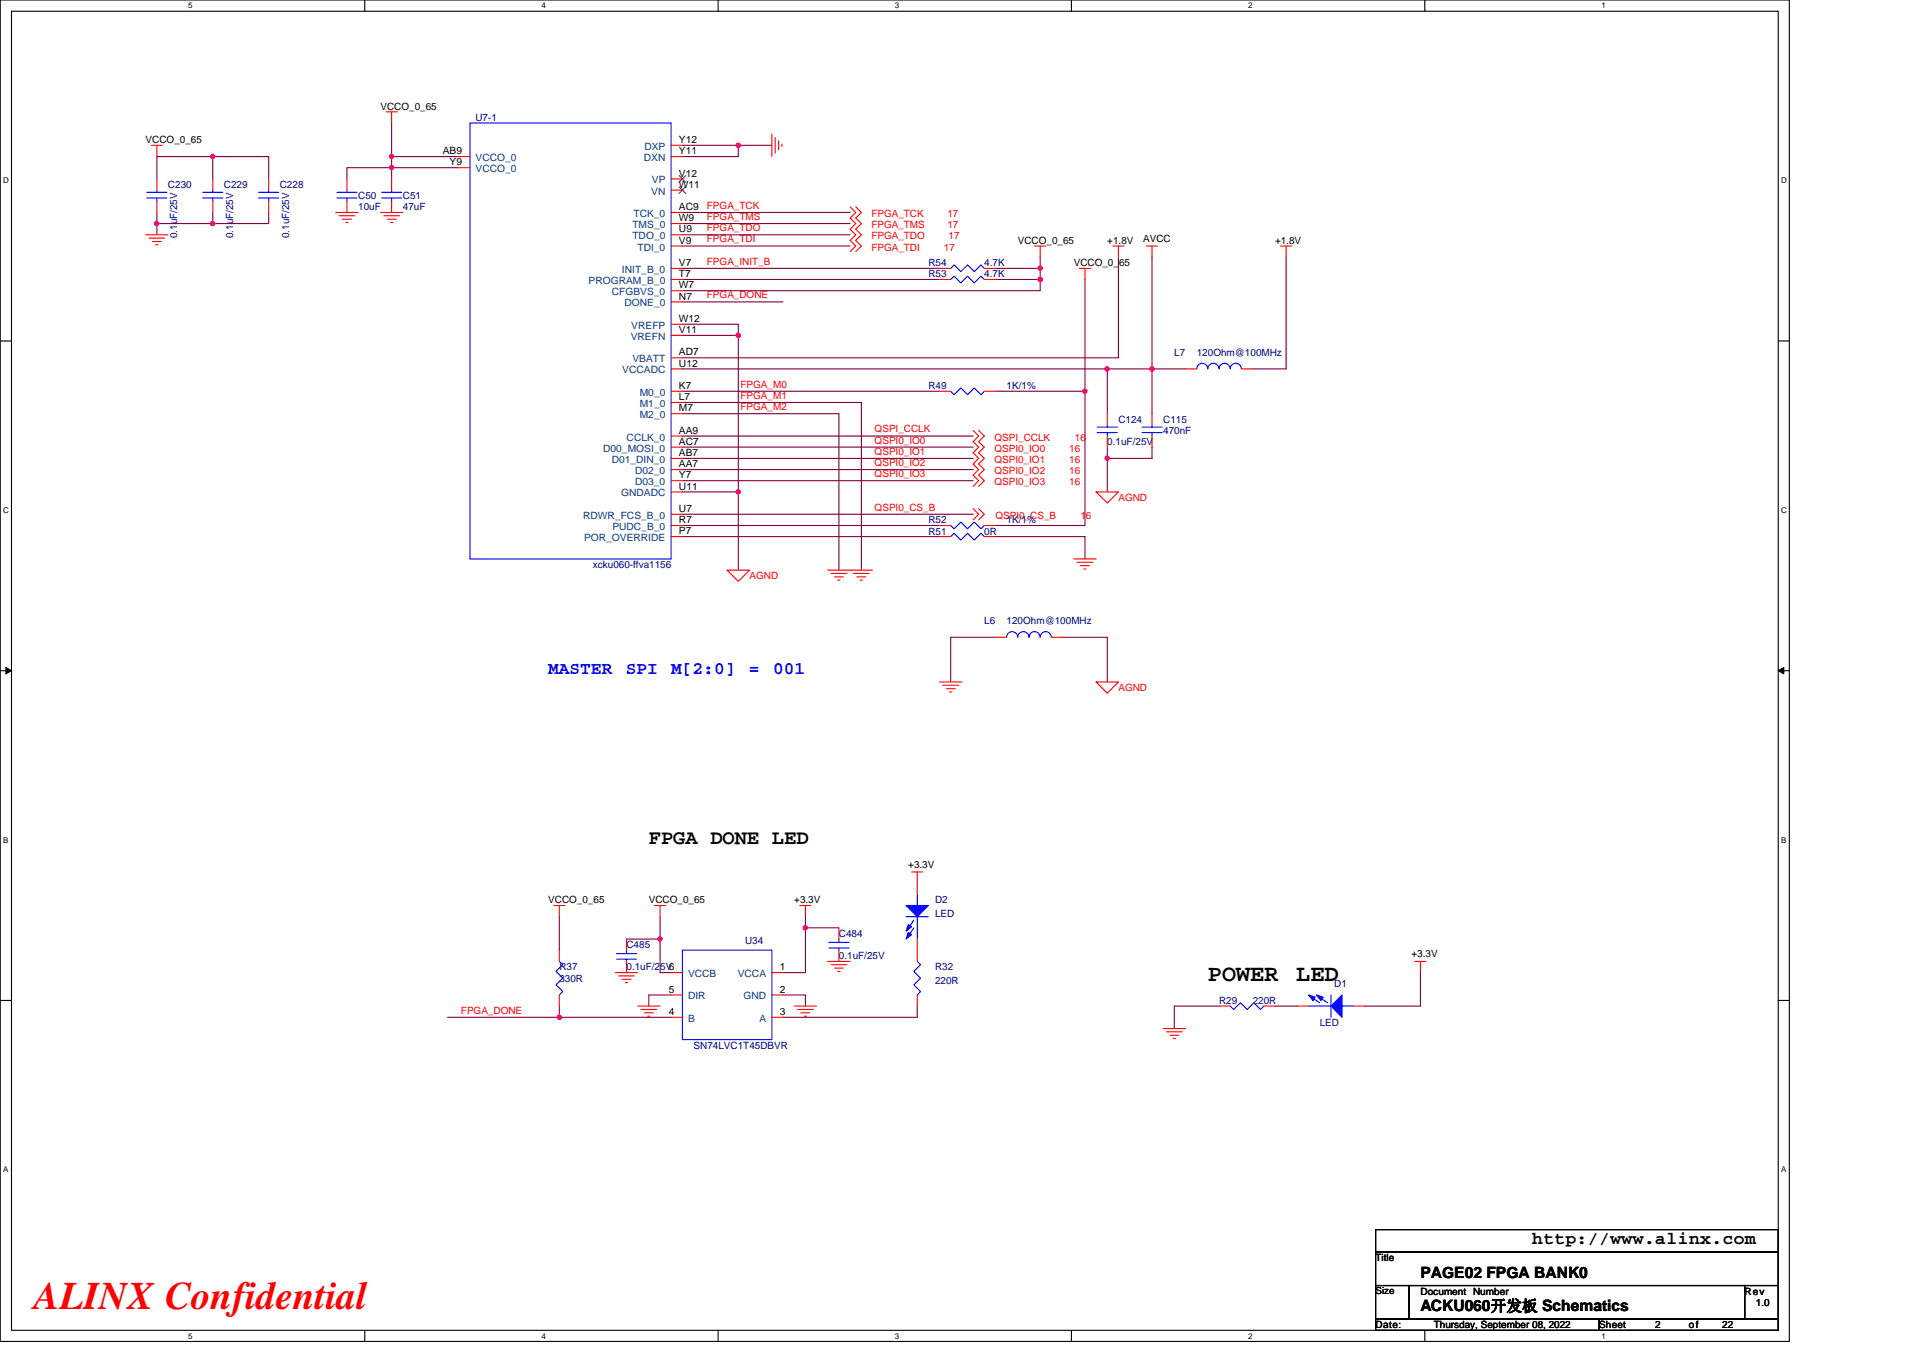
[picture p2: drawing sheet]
<svg xmlns="http://www.w3.org/2000/svg" width="297mm" height="210mm" viewBox="0 0 297 210" stroke-linecap="round" stroke-linejoin="round" font-family="sans-serif">
<path d="M0 0h276.4v207.3h-276.4zM1.8 1.7h272.9v203.8h-272.9z" fill="none" stroke="#000" stroke-width=".17"/>
<g fill="#fff">
<path d="M29.1 .2h.6v1.4h-.6z"/>
<path d="M29.1 205.7h.6v1.4h-.6z"/>
</g>
<path d="M56.3 0v1.7M56.3 205.5v1.8" fill="none" stroke="#000" stroke-width=".17"/>
<g fill="#fff">
<path d="M83.6 .2h.7v1.4h-.7z"/>
<path d="M83.6 205.7h.7v1.4h-.7z"/>
</g>
<path d="M110.9 0v1.7M110.9 205.5v1.8" fill="none" stroke="#000" stroke-width=".17"/>
<g fill="#fff">
<path d="M138.2 .2h.7v1.4h-.7z"/>
<path d="M138.2 205.7h.7v1.4h-.7z"/>
</g>
<path d="M165.5 0v1.7M165.5 205.5v1.8" fill="none" stroke="#000" stroke-width=".17"/>
<g fill="#fff">
<path d="M192.8 .2h.6v1.4h-.6z"/>
<path d="M192.8 205.7h.6v1.4h-.6z"/>
</g>
<path d="M220.1 0v1.7M220.1 205.5v1.8" fill="none" stroke="#000" stroke-width=".17"/>
<g fill="#fff">
<path d="M247.4 .2h.6v1.4h-.6z"/>
<path d="M247.4 205.7h.6v1.4h-.6z"/>
<path d="M.5 27.2h.8v1.4h-.8z"/>
<path d="M275.1 27.2h.9v1.4h-.9z"/>
<path d="M.5 78.1h.8v1.4h-.8z"/>
<path d="M275.1 78.1h.9v1.4h-.9z"/>
</g>
<path d="M0 52.7h1.8M274.7 52.7h1.7" fill="none" stroke="#000" stroke-width=".17"/>
<g fill="#fff">
<path d="M.5 129.1h.8v1.4h-.8z"/>
<path d="M275.1 129.1h.8v1.4h-.8z"/>
</g>
<path d="M0 103.6h1.8M274.7 103.6h1.7" fill="none" stroke="#000" stroke-width=".17"/>
<path d="M.9 103.1l.9 .5-.9 .5zM274.7 103.6l.8-.5v1z" fill="#000" stroke="#000" stroke-width=".15"/>
<g fill="#fff">
<path d="M.5 180h.8v1.4h-.8z"/>
<path d="M275.1 180h.8v1.4h-.8z"/>
</g>
<path d="M0 154.6h1.8M274.7 154.6h1.7M212.5 190h62.2v3.5h-62.2zM212.5 193.5h62.2v5.1h-62.2zM212.5 198.6h5.2v5.2h-5.2zM217.7 198.6h51.8v5.2h-51.8zM269.5 198.6h5.2v5.2h-5.2zM212.5 203.8h34.5v1.7h-34.5zM247 203.8h27.7v1.7h-27.7z" fill="none" stroke="#000" stroke-width=".17"/>
<g fill="none" stroke="#800040" stroke-width=".17">
<path d="M60.5 19v5.2M24.2 32.8v1.7M24.2 34.5h8.7M24.2 34.5v1.8M32.9 32.8v1.7h8.6v-1.7M32.9 24.2v3.4M32.9 24.2h-8.7v3.4M32.9 24.2h8.6v3.4M60.5 25.9h10.4M60.5 24.2v1.7M60.5 25.9v1.7M60.5 25.9h-6.9v1.7"/>
<path d="M60.5 24.2h10.4M105.4 36.3h25.9M105.4 32.8h25.9M105.4 34.5h25.9M105.4 22.5h8.6M105.4 38h25.9M114 22.5v1.7h-8.6M114 22.5h5.2M160.7 39.7v1.8M172.8 39.7v15.6h-67.4M177.9 39.7v17.3h5.2M198.7 39.7v17.3h-5.2"/>
<path d="M105.4 43.2h39.7M105.4 41.5h39.7M105.4 46.7h15.5M105.4 51.8h8.6M105.4 57h65.6v6.9M105.4 50.1h8.6v1.7M114 51.8v24.2M153.8 41.5h6.9M153.8 43.2h6.9M160.7 41.5v1.7M160.7 43.2v1.7h-55.3M167.6 43.2v17.3"/>
<path d="M171 57h6.9v6.9M105.4 62.2h27.7v25.9M105.4 69.1h44.9M105.4 70.8h44.9M105.4 72.6h44.9M105.4 74.3h44.9M105.4 79.5h44.9M105.4 67.4h44.9M105.4 63.9h24.2v24.2M105.4 60.5h39.7M105.4 76h8.6v12.1M153.8 60.5h13.8"/>
<path d="M167.6 60.5v20.7h-13.8M171 69.1v1.7M171 70.8v5.2M177.9 69.1v1.7h-6.9M105.4 81.2h39.7M105.4 82.9h39.7M153.8 82.9h13.8v3.5M153.8 98.5h-6.9v6.9M164.1 98.5h6.9v6.9M69.1 157.2h17.3M86.4 157.2h17.3M86.4 155.4v1.8"/>
<path d="M86.4 141.6v5.2M96.8 145.1h5.2M102 141.6v3.5M102 145.1v5.2h1.7M103.7 153.7h-3.5v1.7M120.9 153.7h3.5v1.7M124.4 143.4v6.9h-3.5M124.4 141.6v1.8M124.4 143.4h5.2M141.7 155.4v1.8h-20.8M188.3 155.4h-6.9v3.5M197 155.4h3.4"/>
<path d="M219.4 150.3v5.1h-8.6"/>
</g>
<g fill="#f0f" stroke="#f0f" stroke-width=".17">
<circle cx="114" cy="76" r=".34"/>
<circle cx="114" cy="51.8" r=".34"/>
<circle cx="171" cy="57" r=".34"/>
<circle cx="177.9" cy="57" r=".34"/>
<circle cx="60.5" cy="24.2" r=".34"/>
<circle cx="60.5" cy="25.9" r=".34"/>
<circle cx="171" cy="70.8" r=".33"/>
<circle cx="167.6" cy="60.4" r=".34"/>
<circle cx="114" cy="22.5" r=".34"/>
<circle cx="160.7" cy="43.2" r=".34"/>
<circle cx="160.7" cy="41.4" r=".34"/>
<circle cx="24.2" cy="34.5" r=".34"/>
<circle cx="32.8" cy="34.5" r=".34"/>
<circle cx="32.8" cy="24.2" r=".34"/>
<circle cx="124.4" cy="143.4" r=".34"/>
<circle cx="101.9" cy="145.1" r=".34"/>
<circle cx="86.4" cy="157.2" r=".33"/>
</g>
<g fill="none" stroke="#f00" stroke-width=".17">
<path d="M59.6 17.3h1.8M60.5 17.3v1.7M22.5 36.3h3.4M23 36.8h2.4M23.4 22.5h1.7M23.5 37.3h1.4M24.1 37.8h.3M24.2 22.5v1.7M24.2 27.6v1.8M24.2 31.1v1.7M32.9 27.6v1.8M32.9 31.1v1.7"/>
<path d="M41.5 27.6v1.8M41.5 31.1v1.7M51.9 32.8h3.4M52.4 33.3h2.4M52.9 33.9h1.4M53.4 34.4h.4M53.6 27.6v1.8M53.6 31.1v1.7M58.8 32.8h3.4M59.3 33.3h2.4M59.8 33.9h1.4M60.3 34.4h.4"/>
<path d="M60.5 27.6v1.8M60.5 31.1v1.7M70.9 24.2h1.7M70.9 25.9h1.7M103.7 32.8h1.7M103.7 36.3h1.7M103.7 38h1.7M103.7 34.5h1.7M103.7 24.2h1.7M103.7 22.5h1.7M103.7 29.4h1.7M103.7 27.6h1.7"/>
<path d="M119.2 20.7v3.5M119.7 21.3v2.4M120.3 21.8v1.4M120.8 22.3v.3M131.3 32l.9 .8-.9 .9 .9 .8-.9 .9 .9 .9-.9 .8 .9 .9-.9 .9M132.2 32l.9 .8-.9 .9 .9 .8-.9 .9 .9 .9-.9 .8 .9 .9-.9 .9M159.8 38h1.7M160.7 38v1.7M171.9 38h1.7M172.8 38v1.7M177.1 38h1.7M177.9 38v1.7"/>
<path d="M197.8 38h1.7M198.7 38v1.7M103.7 55.3h1.7M103.7 46.7h1.7M103.7 43.2h1.7M103.7 57h1.7M103.7 51.8h1.7M103.7 41.5h1.7M103.7 50.1h1.7M103.7 44.9h1.7M145.1 43.2h1.8M145.1 41.5h1.8"/>
<path d="M152 43.2h1.8M152 41.5h1.8M166.7 41.5h1.7M167.6 41.5v1.7M183.1 57h1.8M191.8 57h1.7M103.7 72.6h1.7M103.7 67.4h1.7M103.7 70.8h1.7M103.7 69.1h1.7M103.7 60.5h1.7M103.7 62.2h1.7"/>
<path d="M103.7 63.9h1.7M103.7 76h1.7M103.7 79.5h1.7M103.7 74.3h1.7M145.1 60.5h1.8M150.3 66.5l.9 .9-.9 .8 .9 .9-.9 .9 .9 .8-.9 .9 .9 .9-.9 .8 .9 .9-.9 .8M150.3 78.6l.9 .9-.9 .8M151.2 66.5l.8 .9-.8 .8 .8 .9-.8 .9 .8 .8-.8 .9 .8 .9-.8 .8 .8 .9-.8 .8M151.2 78.6l.8 .9-.8 .8M152 60.5h1.8M169.3 76h3.5l-1.8 1.7zM171 63.9v1.7"/>
<path d="M171 67.4v1.7M177.9 63.9v1.7M177.9 67.4v1.7M103.7 82.9h1.7M103.7 81.2h1.7M112.3 88.1h3.5l-1.8 1.7zM127.9 88.1h6.9M128.4 88.6h2.4M128.9 89.1h1.4M129.4 89.6h.4M131.8 88.6h2.5M132.4 89.1h1.3"/>
<path d="M132.9 89.6h.3M145.1 81.2h1.8M145.1 82.9h1.8M152 81.2h1.8M152 82.9h1.8M153.8 98.5h1.7M162.4 98.5h1.7M165.9 86.4h3.4M166.4 86.9h2.4M166.9 87.4h1.4M167.4 87.9h.4M145.1 105.4h3.5"/>
<path d="M145.6 105.9h2.5M146.2 106.4h1.3M146.7 106.9h.3M169.3 105.4h3.5l-1.8 1.7zM85.6 139.9h1.7M86.4 139.9v1.7M101.1 139.9h1.7M102 139.9v1.7M123.5 139.9h1.8M124.4 139.9v1.7M140.8 134.7h1.7M141.7 134.7v3.5"/>
<path d="M86.4 153.7v1.7M86.4 146.8v1.7M95 150.3h3.5M95.6 150.8h2.4M96.1 151.3h1.4M96.6 151.8h.3M96.8 148.5v1.8M96.8 145.1v1.7M98.5 155.4h3.5M99 156h2.4M99.5 156.5h1.4M100.1 157h.3"/>
<path d="M103.7 157.2h1.7M103.7 153.7h1.7M103.7 150.3h1.7M119.2 150.3h1.7M119.2 153.7h1.7M119.2 157.2h1.7M122.7 155.4h3.4M123.2 156h2.4M123.7 156.5h1.4M124.2 157h.4M127.9 148.5h3.4M128.4 149.1h2.4"/>
<path d="M128.9 149.6h1.4M129.4 150.1h.4M129.6 146.8v1.7M129.6 143.4v1.7M141.7 145.1v3.4M141.7 153.7v1.7M179.7 158.9h3.4M180.2 159.4h2.4M180.7 160h1.4M188.3 155.4h1.7M195.2 155.4h1.8M200.4 155.4h1.7"/>
<path d="M209 155.4h1.8M218.5 148.5h1.8M219.4 148.5v1.8M181.2 160.5h.4"/>
</g>
<g fill="none" stroke="#00f" stroke-width=".17">
<path d="M72.6 19h31.1v67.4h-31.1zM22.7 30.6h3.1M22.7 29.7h3.1M24.2 29.4v.3M24.2 30.6v.5M31.3 30.6h3.1M31.3 29.7h3.1M32.9 29.4v.3M32.9 30.6v.5M39.9 30.6h3.1M39.9 29.7h3.1M41.5 29.4v.3"/>
<path d="M41.5 30.6v.5M52 30.6h3.1M52 29.7h3.1M53.6 29.4v.3M53.6 30.6v.5M58.9 30.6h3.2M58.9 29.7h3.2M60.5 29.4v.3M60.5 30.6v.5M146.9 43.2l.5-.5 1 1 1.1-1 1 1 1-1 .5 .5M146.9 41.5l.5-.6 1 1.1 1.1-1.1 1 1.1 1-1.1 .5 .6M186.6 57a.85 .85 0 0 0-.9-.9 .85 .85 0 0 0-.8 .9"/>
<path d="M188.3 57a.86 .86 0 0 0-.9-.9 .86 .86 0 0 0-.8 .9M190 57a.85 .85 0 0 0-.8-.9 .85 .85 0 0 0-.9 .9M191.7 57a.86 .86 0 0 0-.8-.9 .86 .86 0 0 0-.9 .9M146.9 60.5l.5 .5 1-1.1 1.1 1.1 1-1.1 1 1.1 .5-.5M169.5 66.8h3.1M169.5 66h3.1M171 65.6v.4M171 66.8v.6M176.4 66.8h3.1M176.4 66h3.1M177.9 65.6v.4M177.9 66.8v.6"/>
<path d="M146.9 82.9l.5-.5 1 1 1.1-1 1 1 1-1 .5 .5M146.9 81.2l.5 .5 1-1 1.1 1 1-1 1 1 .5-.5M160.7 98.4a.86 .86 0 0 0-.9-.8 .86 .86 0 0 0-.9 .8 .87 .87 0 0 0-.8-.8 .87 .87 0 0 0-.9 .8 .86 .86 0 0 0-.9-.8 .86 .86 0 0 0-.8 .8M162.4 98.4a.86 .86 0 0 0-.9-.8 .86 .86 0 0 0-.8 .8M141.7 138.2v1.7M86.4 148.5l.5 .6-1 1 1 1-1 1.1 1 1-.5 .5M95.2 147.3h3.1M95.2 148.2h3.1M96.8 148.2v.3M96.8 146.8v.5M105.4 146.8h13.8v13.8h-13.8zM128 145.6h3.1"/>
<path d="M128 146.5h3.1M129.6 146.5v.3M129.6 145.1v.5M140 141.6h3.4M141.2 142.2l-1.1 1.5M141.2 143.4l-1.1 1.5M141.7 148.5l.5 .6-1 1 1 1-1 1.1 1 1-.5 .5M141.7 141.6v3.5M190 155.4l.6 .6 1-1.1 1 1.1 1.1-1.1 1 1.1 .5-.6M202.1 155.4h3.5M202.3 153.9l1.6 1M203.5 153.9l1.6 1"/>
<path d="M205.6 153.7v3.5M207.3 155.4h1.7"/>
</g>
<g fill="#00f" stroke="#00f" stroke-width=".17">
<path d="M140 139.9h3.4l-1.7 1.7z" fill-rule="evenodd"/>
<path d="M140.3 142.9l.5 .3-.8 .7z" fill-rule="evenodd"/>
<path d="M140.3 144.1l.5 .3-.8 .7z" fill-rule="evenodd"/>
<path d="M207.3 153.7v3.5l-1.7-1.8z" fill-rule="evenodd"/>
<path d="M203.3 153.7l1.1 .4-.4 .5z" fill-rule="evenodd"/>
<path d="M202.1 153.7l1.1 .4-.4 .5z" fill-rule="evenodd"/>
</g>
<path d="M104.9 28.9l1 1M104.9 27.1l1 1.1M105.9 28.9l-1 1M105.9 27.1l-1 1.1" fill="none" stroke="#804000" stroke-width=".15"/>
<text font-size="6" fill="#f00" x="5.2" y="202.3">ALINX Confidential</text>
<g font-size="3.6">
<text x="186.6" y="151.6">POWER</text>
<text x="200.2" y="151.6">LED</text>
</g>
<text font-size="3.2" x="100.2" y="130.5">FPGA DONE LED</text>
<g font-size="2.8" fill="#00f">
<text x="84.7" y="104.2">MASTER</text>
<text x="96.7" y="104.2">SPI</text>
<text x="103.7" y="104.2">M[2:0]</text>
<text x="115.7" y="104.2">=</text>
<text x="119.4" y="104.2">001</text>
</g>
<text font-size="2.8" x="236.7" y="192.3">http://www.alinx.com</text>
<g font-size="2.4">
<text x="219.4" y="197.4">PAGE02 FPGA BANK0</text>
<text x="219.4" y="202.6">ACKU060开发板 Schematics</text>
</g>
<g font-size="1.5">
<text x="58.8" y="17">VCCO_0_65</text>
<text x="22.5" y="22.1">VCCO_0_65</text>
<text x="68.4" y="23.8">AB9</text>
<text x="104.9" y="23.8">Y11</text>
<text x="104.9" y="22.1">Y12</text>
<text x="69.4" y="25.5">Y9</text>
<text x="104.9" y="27.3">V12</text>
<text x="104.9" y="29">W11</text>
<text x="104.9" y="35.9">U9</text>
<text x="104.9" y="34.2">W9</text>
<text x="104.9" y="32.5">AC9</text>
<text x="104.9" y="41.1">V7</text>
<text x="104.9" y="37.7">V9</text>
<text x="157.2" y="37.7">VCCO_0_65</text>
<text x="165.9" y="41.1">VCCO_0_65</text>
<text x="171" y="37.7">+1.8V</text>
<text x="176.6" y="37.3">AVCC</text>
<text x="197" y="37.7">+1.8V</text>
<text x="104.9" y="46.3">N7</text>
<text x="104.9" y="42.8">T7</text>
<text x="104.9" y="44.6">W7</text>
<text x="104.9" y="51.5">V11</text>
<text x="104.9" y="49.7">W12</text>
<text x="104.9" y="54.9">AD7</text>
<text x="104.9" y="56.6">U12</text>
<text x="104.9" y="60.1">K7</text>
<text x="104.9" y="61.8">L7</text>
<text x="104.9" y="63.6">M7</text>
<text x="104.9" y="67">AA9</text>
<text x="104.9" y="68.7">AC7</text>
<text x="104.9" y="70.5">AB7</text>
<text x="104.9" y="75.6">U11</text>
<text x="104.9" y="72.2">AA7</text>
<text x="104.9" y="73.9">Y7</text>
<text x="104.9" y="82.6">P7</text>
<text x="104.9" y="80.8">R7</text>
<text x="104.9" y="79.1">U7</text>
<text x="140.3" y="134">+3.3V</text>
<text x="84.7" y="139.6">VCCO_0_65</text>
<text x="100.2" y="139.6">VCCO_0_65</text>
<text x="122.7" y="139.6">+3.3V</text>
<text x="120.4" y="149.9">1</text>
<text x="218" y="147.9">+3.3V</text>
<text x="103.3" y="153.4">5</text>
<text x="120.4" y="153.4">2</text>
<text x="103.3" y="156.8">4</text>
<text x="120.4" y="156.8">3</text>
<text x="212.5" y="194.9">Title</text>
<text x="212.5" y="200">Size</text>
<text x="219.4" y="200">Document Number</text>
<text x="269.5" y="200">Rev</text>
<text x="271.2" y="201.8">1.0</text>
<text x="212.5" y="205.2">Date:</text>
<text x="221.5" y="205.2">Thursday, September 08, 2022</text>
<text x="247" y="205.2">Sheet</text>
<text x="255.7" y="205.2">2</text>
<text x="260.9" y="205.2">of</text>
<text x="266" y="205.2">22</text>
</g>
<g font-size="1.5" fill="#000080">
<text x="73.4" y="18.7">U7-1</text>
<text x="25.9" y="29">C230</text>
<text x="34.6" y="29">C229</text>
<text x="43.2" y="29">C228</text>
<text x="55.3" y="30.8">C50</text>
<text x="55.3" y="32.5">10uF</text>
<text x="62.2" y="30.8">C51</text>
<text x="62.2" y="32.5">47uF</text>
<text x="27.4" y="36.8" transform="rotate(-90 27.4 36.8)">0.1uF/25V</text>
<text x="36" y="36.8" transform="rotate(-90 36 36.8)">0.1uF/25V</text>
<text x="44.7" y="36.8" transform="rotate(-90 44.7 36.8)">0.1uF/25V</text>
<text x="143.4" y="41.1">R54</text>
<text x="152" y="41.1">4.7K</text>
<text x="143.4" y="42.9">R53</text>
<text x="152" y="42.9">4.7K</text>
<text x="181.4" y="54.9">L7</text>
<text x="184.9" y="54.9">120Ohm@100MHz</text>
<text x="143.4" y="60.1">R49</text>
<text x="155.5" y="60.1">1K/1%</text>
<text x="172.8" y="65.3">C124</text>
<text x="179.7" y="65.3">C115</text>
<text x="171" y="68.8">0.1uF/25V</text>
<text x="179.7" y="67">470nF</text>
<text x="143.4" y="80.9">R52</text>
<text x="143.4" y="82.6">R51</text>
<text x="152" y="82.6">0R</text>
<text x="155.5" y="80.9">1K/1%</text>
<text x="91.6" y="87.8">xcku060-ffva1156</text>
<text x="152" y="96.4">L6</text>
<text x="155.5" y="96.4">120Ohm@100MHz</text>
<text x="144.4" y="139.6">D2</text>
<text x="144.4" y="141.6">LED</text>
<text x="86.4" y="149.9">R37</text>
<text x="96.8" y="146.5">C485</text>
<text x="96.8" y="149.9">0.1uF/25V6</text>
<text x="115.1" y="145.8">U34</text>
<text x="129.6" y="144.8">C484</text>
<text x="129.6" y="148.2">0.1uF/25V</text>
<text x="144.4" y="149.9">R32</text>
<text x="86.4" y="151.7">330R</text>
<text x="144.4" y="152">220R</text>
<text x="188.3" y="155.1">R29</text>
<text x="193.5" y="155.1">220R</text>
<text x="206.1" y="152.5">D1</text>
<text x="203.9" y="158.6">LED</text>
<text x="107.1" y="162">SN74LVC1T45DBVR</text>
</g>
<g font-size="1.5" fill="#004080">
<text x="99.5" y="23.2">DXP</text>
<text x="73.5" y="24.9">VCCO_0</text>
<text x="73.5" y="26.6">VCCO_0</text>
<text x="99.5" y="24.9">DXN</text>
<text x="100.7" y="28.3">VP</text>
<text x="97.7" y="35.2">TMS_0</text>
<text x="97.9" y="33.5">TCK_0</text>
<text x="100.6" y="30.1">VN</text>
<text x="97.7" y="37">TDO_0</text>
<text x="98.5" y="38.7">TDI_0</text>
<text x="90.9" y="43.9">PROGRAM_B_0</text>
<text x="94.5" y="45.6">CFGBVS_0</text>
<text x="96.1" y="42.2">INIT_B_0</text>
<text x="96.5" y="47.3">DONE_0</text>
<text x="97.4" y="52.5">VREFN</text>
<text x="97.5" y="50.8">VREFP</text>
<text x="96.1" y="57.7">VCCADC</text>
<text x="97.7" y="56">VBATT</text>
<text x="98.8" y="61.2">M0_0</text>
<text x="98.8" y="62.9">M1_0</text>
<text x="98.8" y="64.6">M2_0</text>
<text x="93.2" y="69.8">D00_MOSI_0</text>
<text x="94.5" y="71.5">D01_DIN_0</text>
<text x="96.8" y="68.1">CCLK_0</text>
<text x="95.9" y="76.7">GNDADC</text>
<text x="98.1" y="73.3">D02_0</text>
<text x="98.1" y="75">D03_0</text>
<text x="90.1" y="80.2">RDWR_FCS_B_0</text>
<text x="90.2" y="83.6">POR_OVERRIDE</text>
<text x="94.6" y="81.9">PUDC_B_0</text>
<text x="106.3" y="154.4">DIR</text>
<text x="106.3" y="151">VCCB</text>
<text x="114" y="151">VCCA</text>
<text x="114.8" y="154.4">GND</text>
<text x="106.3" y="157.9">B</text>
<text x="117.3" y="157.9">A</text>
</g>
<g font-size="1.5" fill="#f00">
<text x="109.2" y="35.7">FPGA_TDO</text>
<text x="109.2" y="32.3">FPGA_TCK</text>
<text x="109.2" y="34">FPGA_TMS</text>
<text x="134.6" y="33.5">FPGA_TCK</text>
<text x="134.6" y="35.3">FPGA_TMS</text>
<text x="146.3" y="33.5">17</text>
<text x="146.3" y="35.3">17</text>
<text x="109.2" y="37.5">FPGA_TDI</text>
<text x="109.2" y="40.9">FPGA_INIT_B</text>
<text x="134.6" y="37">FPGA_TDO</text>
<text x="134.6" y="38.7">FPGA_TDI</text>
<text x="145.8" y="38.7">17</text>
<text x="146.5" y="37">17</text>
<text x="109.2" y="46.1">FPGA_DONE</text>
<text x="114.4" y="59.9">FPGA_M0</text>
<text x="114.4" y="63.4">FPGA_M2</text>
<text x="114.4" y="61.6">FPGA_M1</text>
<text x="135.1" y="66.8">QSPI_CCLK</text>
<text x="135.1" y="68.5">QSPI0_IO0</text>
<text x="135.1" y="70.3">QSPI0_IO1</text>
<text x="153.6" y="68.1">QSPI_CCLK</text>
<text x="153.6" y="69.8">QSPI0_IO0</text>
<text x="153.6" y="71.5">QSPI0_IO1</text>
<text x="165.2" y="69.8">16</text>
<text x="165.2" y="71.5">16</text>
<text x="166" y="68.1">16</text>
<text x="135.1" y="72">QSPI0_IO2</text>
<text x="135.1" y="73.7">QSPI0_IO3</text>
<text x="153.6" y="73.3">QSPI0_IO2</text>
<text x="153.6" y="75">QSPI0_IO3</text>
<text x="165.2" y="73.3">16</text>
<text x="165.2" y="75">16</text>
<text x="172.8" y="77.4">AGND</text>
<text x="135.1" y="78.9">QSPI0_CS_B</text>
<text x="153.8" y="80.2">QSPI0_CS_B</text>
<text x="166.9" y="80.2">16</text>
<text x="115.8" y="89.5">AGND</text>
<text x="172.8" y="106.8">AGND</text>
<text x="71.2" y="156.6">FPGA_DONE</text>
</g>
<g font-size="1.2">
<text x="29.1" y="1.3">5</text>
<text x="83.6" y="1.3">4</text>
<text x="138.2" y="1.3">3</text>
<text x="192.8" y="1.3">2</text>
<text x="247.4" y="1.3">1</text>
<text x=".5" y="28.3">D</text>
<text x="275.1" y="28.3">D</text>
<text x=".5" y="79.2">C</text>
<text x="275.1" y="79.2">C</text>
<text x=".5" y="130.2">B</text>
<text x="275.1" y="130.2">B</text>
<text x=".5" y="181.1">A</text>
<text x="275.1" y="181.1">A</text>
<text x="29.1" y="206.8">5</text>
<text x="83.6" y="206.8">4</text>
<text x="138.2" y="206.8">3</text>
<text x="192.8" y="206.8">2</text>
<text x="247.4" y="206.8">1</text>
</g>
</svg>
